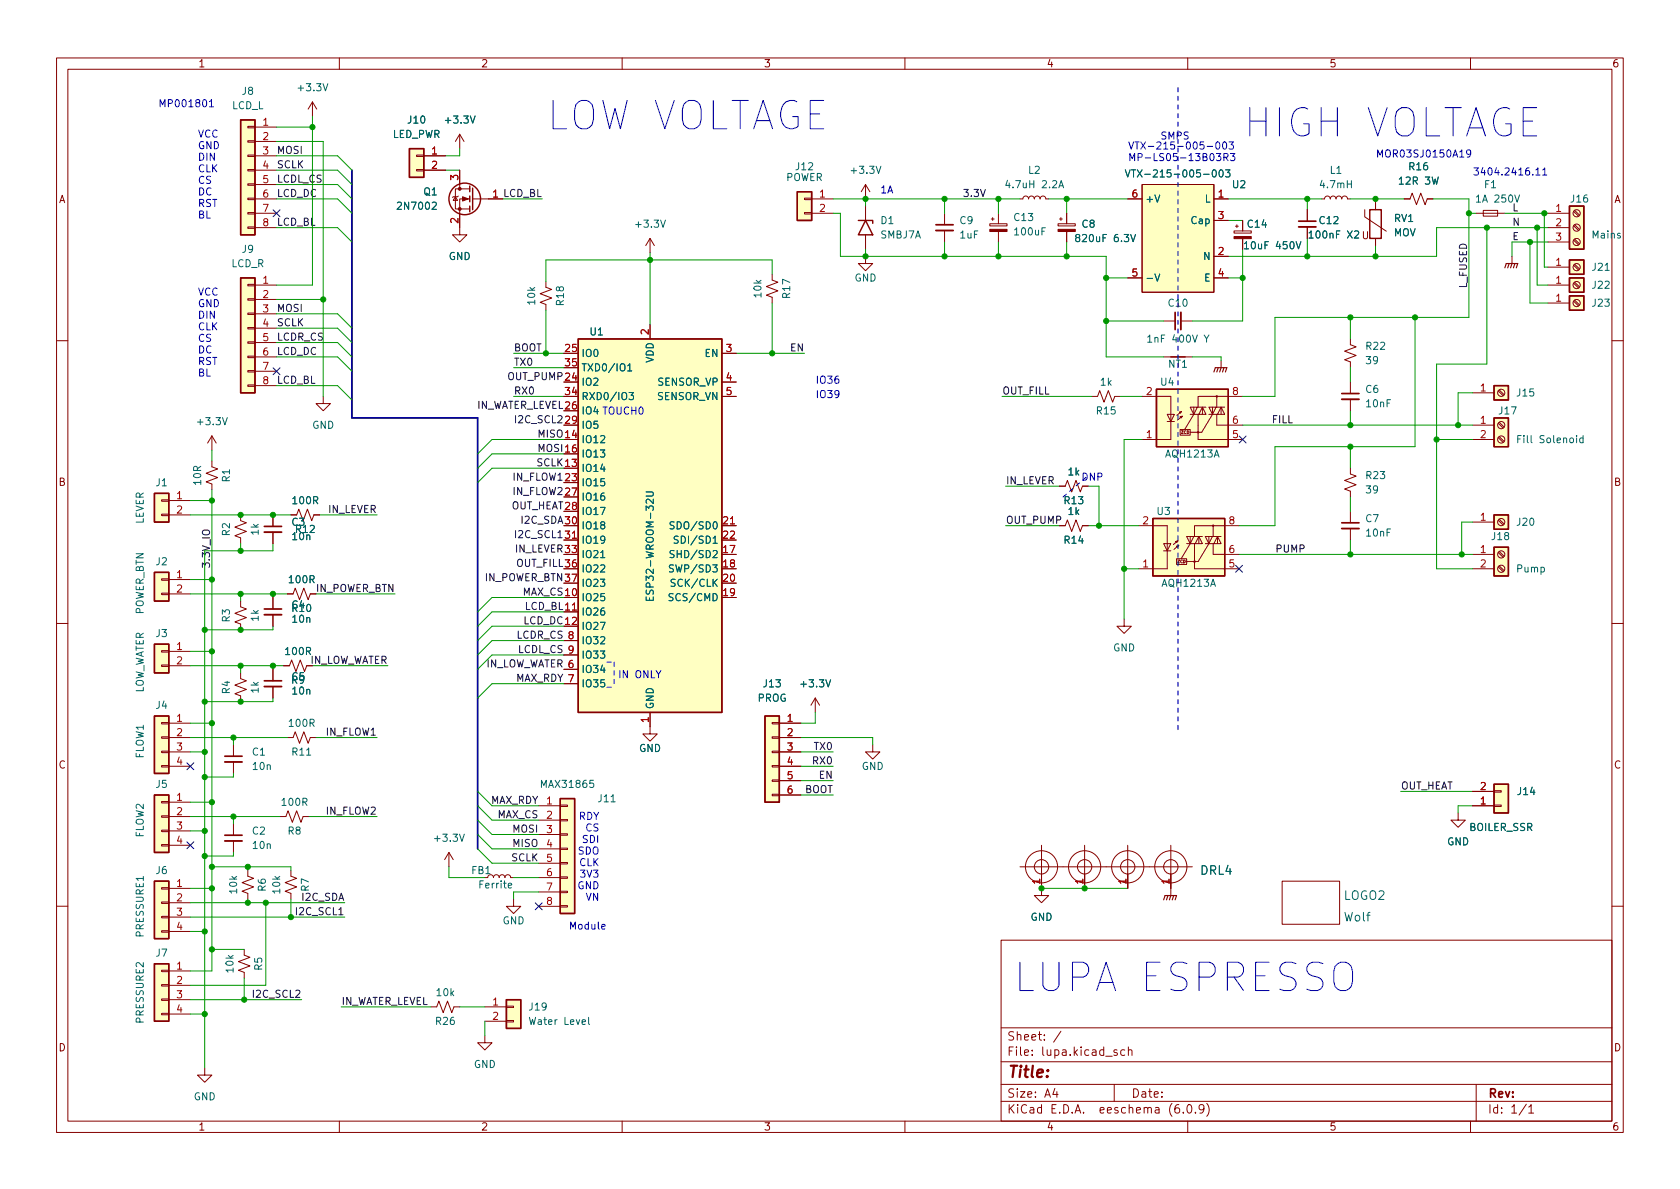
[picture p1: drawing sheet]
<svg xmlns="http://www.w3.org/2000/svg" width="297mm" height="210mm" viewBox="0 0 297 210" stroke-linecap="round" stroke-linejoin="round" font-family="sans-serif">
<g fill="none" stroke="#840000" stroke-width=".18">
<path d="M10 10.2h277v190.1h-277zM12 12.2h273v186.1h-273zM55.2 18l-.7 1.3M55.2 18v2.6M55.2 18l.8 1.3M60 10.2v2M110 10.2v2M160 10.2v2M210 10.2v2M260 10.2v2M43.8 37.6h1.3v.2h-1.3zM43.8 35h1.3v.3h-1.3z"/>
<path d="M43.8 32.5h1.3v.3h-1.3zM43.8 30h1.3v.2h-1.3zM43.8 27.4h1.3v.3h-1.3zM43.8 24.9h1.3v.2h-1.3zM43.8 22.3h1.3v.3h-1.3zM45.1 22.5h3.8M45.1 25h3.8M45.1 27.6h3.8M45.1 30.1h3.8M45.1 32.6h3.8M45.1 35.2h3.8M45.1 37.7h3.8"/>
<path d="M73.7 30h1.2v.2h-1.2zM73.7 27.4h1.2v.3h-1.2zM74.9 27.6h3.8M74.9 30.1h3.8M80.5 34.8l.4 .6h-.8zM81 34.7l-.1 .1h-.8l-.1 .1M81.3 23.7l-.8 1.3M81.3 23.7v2.6M81.3 30.1v3.3M81.3 23.7l.7 1.3M83.1 35.2h-1.8v6.3h1.2l-1.2 1.3-1.3-1.3h1.3M83.1 33.4h-2.6v3.6h2.6"/>
<path d="M83.6 35.2h5.3M142.2 37.6h1.3v.2h-1.3zM142.2 35h1.3v.3h-1.3zM143.5 35.2h3.8M143.5 37.7h3.8M153 32.6v2.6M153 36.4v2.6M153 32.6l-.7 1.3M153 32.6l.8 1.3M167 37.7v2M175 39.6h3.1v.3h-3.1zM175.3 38.7h.5"/>
<path d="M175.5 38.5v.5M176.5 37.7v1.9M180.3 35.2h.5l.2-.4 .4-.1 .3 .1 .2 .4 .1-.4 .3-.1 .4 .1 .2 .4 .2-.4 .4-.1 .3 .1 .1 .4 .1-.4 .4-.1 .4 .1 .1 .4h.5M187.1 39.6h3v.3h-3zM187.3 38.7h.5M187.6 38.5v.5M188.6 37.7v1.9M199.4 35.2h2.5M201.9 32.6h12.7v19.1h-12.7zM214.6 35.2h2.6M214.6 39h2.6M218.4 40h.5"/>
<path d="M218.7 39.7v.6M219.7 39v1.8M231.1 37.1v2M233.7 35.2h.5l.1-.4 .4-.1 .4 .1 .1 .4 .1-.4 .3-.1 .4 .1 .2 .4 .2-.4 .5-.1 .2 .1 .1 .4 .2-.4 .3-.1 .4 .1 .2 .4h.5M241.3 37.1v1.2l3.8 2.6M243.2 35.8v1.3M248.3 35.2h1l.4-1 .7 2 .8-2 .8 2 .3-1h1.1M261 37.7h5.1M262.3 37.2h2.5v1h-2.5zM273.7 37.7h3.8M278.2 39.9l.9 .9M278.2 37.4l.9 .8"/>
<path d="M278.4 39.7l.9 .9M278.4 37.2l.9 .8M43.8 40.1h1.3v.3h-1.3zM43.8 57.9h1.3v.3h-1.3zM43.8 55.4h1.3v.2h-1.3zM43.8 52.8h1.3v.3h-1.3zM43.8 50.3h1.3v.2h-1.3zM45.1 40.3h3.8M45.1 50.4h3.8M45.1 53h3.8M45.1 55.5h3.8M45.1 58h3.8"/>
<path d="M96.5 49.8v1l1 .4-2 .7 2 .8-2 .8 1 .3v1.1M114.9 42.2l-.7 1.2M114.9 42.2v2.5M114.9 57.4v2.5M114.9 42.2l.8 1.2M136.5 48.5v1l1 .4-2 .8 2 .7-2 .8 1 .4v1M153 45.3v1.3h1.3l-1.3 1.3-1.2-1.3h1.2M153 41.5v2.6M167 40.8v2M176.5 40.9v1.9M188.6 40.9v1.9M199.4 49.1h2.5"/>
<path d="M205.7 56.8h2.1M208.8 56.8h2M214.6 45.3h2.6M214.6 49.1h2.6M218.2 40.8h3v.4h-3zM219.7 42.2v1.9M231.1 40.1v2.1M238.8 59.9v1.1l1 .3-2.1 .8 2.1 .8-2.1 .7 1.1 .4v1M241.1 41v1l.2 .2h.4l.1-.2v-1M243.2 42.2v1.2M267.3 45.3v1.3M273.7 40.3h3.8"/>
<path d="M273.7 50.4h3.8M273.7 42.8h3.8M273.7 53.6h3.8M273.7 47.2h3.8M278.2 42.5l.9 .8M278.2 50.1l.9 .8M278.2 53.3l.9 .8M278.2 46.9l.9 .8M278.4 42.3l.9 .8M278.4 49.9l.9 .8M278.4 53.1l.9 .8M278.4 46.7l.9 .9"/>
<path d="M10 60.2h2M37.5 77.1v2.5M37.5 77.1l-.8 1.3M37.5 77.1l.7 1.3M43.8 68.1h1.3v.2h-1.3zM43.8 65.5h1.3v.3h-1.3zM43.8 63h1.3v.2h-1.3zM43.8 60.4h1.3v.3h-1.3zM45.1 60.6h3.8M45.1 63.1h3.8M45.1 65.7h3.8M45.1 68.2h3.8"/>
<path d="M57.1 70.1v1.3h1.3l-1.3 1.2-1.2-1.2h1.2M127.6 70.1h2.6M127.6 62.5h2.6M127.6 67.6h2.6M193 70.1h1.1l.3-1 .8 2 .8-2 .7 2 .4-1h1M201.9 70.1h2.6M204.6 70.1h2.4v7.6h-5.1M205.7 63.1h5.1M206.4 73.3h1.2l-.6 1.2zM206.4 74.5h1.2M208.5 72.9l.4-.2-.2 .4zM208.7 75.9h1.7v1.1h-1.7z"/>
<path d="M208.7 73.7l.4-.1-.3 .3zM208.7 72.9l-.6 .6M208.8 73.8l-.6 .5M210.4 73.3h2.8l-.6-1.3-.6 1.3M211.1 72v1.3l-1.6 2.6M211.7 72l-.6 1.3-.7-1.3h2.8M211.8 73.3v4.4h7.9M212.6 72v1.3M213.7 73.3h2.8l-.6-1.3-.6 1.3M214.4 72v1.3l-1.9 3.1h-2.1M215 72l-.6 1.3-.7-1.3h2.8M215.1 70.1h-3.3v1.9"/>
<path d="M215.1 73.3v1.9h4.6M215.1 70.1v1.9M215.1 70.1h4.6M215.9 63.7v1.3M215.9 72v1.3M238.8 67.6v2M238.8 70.6v2M260.3 69.5h3.9M260.3 75.2h3.9M260.3 77.7h3.9M264.9 69.1l.9 .9M264.9 77.4l.9 .8"/>
<path d="M264.9 74.8l.9 .9M265.1 69l.8 .8M265.1 77.2l.8 .8M265.1 74.7l.8 .8M285 60.2h2M28.6 90.9h1.2v.3h-1.2zM28.6 88.4h1.2v.2h-1.2zM29.8 88.5h3.9M29.8 91.1h3.9M37.5 81.5v1l1 .4-2.1 .8 2.1 .7-2.1 .8 1.1 .4v1M42.5 91.1v1l1.1 .4-2.1 .7 2.1 .8-2.1 .7 1 .4v1M48.3 91.1v2"/>
<path d="M48.3 94.1v2M52.5 91.1l.3-1.1 .8 2.1 .8-2.1 .7 2.1 .4-1h1M99.7 95.5h2.5M127.6 93h2.6M187.3 86h1l.4-1 .8 2 .7-2 .8 2 .4-1h1M187.3 93h1l.4-1.1 .8 2.1 .7-2.1 .8 2.1 .4-1h1M201.3 93h2.5M204 93h2.4v7.6h-5.1M205.7 96.1h1.3l-.6 1.3zM205.7 97.4h1.3M207.9 95.8l.4-.2-.2 .3zM208 98.8h1.8v1h-1.8z"/>
<path d="M208 96.6l.4-.2-.2 .4zM208.1 95.8l-.7 .5M208.2 96.6l-.6 .5M209.8 96.1h2.8l-.6-1.2-.7 1.2M210.4 94.9v1.2l-1.6 2.7M211.1 94.9l-.7 1.2-.6-1.2h2.8M211.2 96.1v4.5h7.9M212 94.9v1.2M213.1 96.1h2.8l-.6-1.2-.7 1.2M213.7 94.9v1.2l-1.9 3.2h-2M214.4 94.9l-.7 1.2-.6-1.2h2.8M214.5 93h-3.3v1.9"/>
<path d="M214.5 96.1v1.9h4.6M214.5 93v1.9M214.5 93h4.6M215.3 94.9v1.2M238.8 82.8v1l1 .4-2.1 .8 2.1 .7-2.1 .8 1.1 .4v1M238.8 90.4v2.1M238.8 93.5v2M260.3 98h3.9M260.3 92.3h3.9M264.9 92l.9 .8M264.9 97.7l.9 .8M265.1 91.8l.8 .9"/>
<path d="M265.1 97.5l.8 .9M10 110.2h2M28.6 104.9h1.2v.3h-1.2zM28.6 102.4h1.2v.2h-1.2zM28.6 117.6h1.2v.3h-1.2zM28.6 115.1h1.2v.2h-1.2zM29.8 102.5h3.9M29.8 105h3.9M29.8 115.2h3.9M29.8 117.7h3.9M42.5 106.3v1l1.1 .4-2.1 .8 2.1 .7-2.1 .8 1 .4v1M42.5 119v1l1.1 .4-2.1 .8 2.1 .7-2.1 .8 1 .4v1"/>
<path d="M48.3 105.7v2M48.3 108.7v2M48.3 118.4v2M50.2 117.7h1l.4-1 .7 2 .8-2 .7 2 .4-1M50.8 105h1l.4-1 .8 2 .7-2 .8 2 .4-1h1M99.7 108.2h2.5M99.7 118.4h2.5M99.7 113.3h2.5M99.7 115.8h2.5M198.8 109.5v1.2h1.2l-1.2 1.3-1.3-1.3h1.3M260.3 100.6h3.9M264.9 100.2l.9 .9"/>
<path d="M265.1 100.1l.8 .8M285 110.2h2M28.6 135.4h1.2v.2h-1.2zM28.6 132.8h1.2v.3h-1.2zM28.6 130.3h1.2v.3h-1.2zM28.6 127.8h1.2v.2h-1.2zM29.8 127.9h3.9M29.8 130.4h3.9M29.8 133h3.9M29.8 135.5h3.9M41.3 131.7v2M41.3 134.7v2.1"/>
<path d="M48.3 121.4v2M50.8 130.4h1l.4-1 .8 2 .7-2 .8 2 .4-1h1M99.7 120.9h2.5M114.9 126v3.8h1.3l-1.3 1.3-1.2-1.3h1.2M136.5 137.9h1.3v.3h-1.3zM136.5 135.4h1.3v.2h-1.3zM136.5 132.8h1.3v.3h-1.3zM136.5 130.3h1.3v.3h-1.3zM136.5 127.8h1.3v.2h-1.3zM137.8 127.9h3.8M137.8 130.4h3.8M137.8 133h3.8"/>
<path d="M137.8 135.5h3.8M137.8 138h3.8M144.1 123.4l-.7 1.3M144.1 123.4v2.6M144.1 123.4l.8 1.3M154.3 131.7v1.3h1.3l-1.3 1.2-1.3-1.2h1.3M260.3 139.9h3.9M264.2 139.8h1.2v.3h-1.2zM28.6 149.3h1.2v.3h-1.2zM28.6 146.8h1.2v.3h-1.2zM28.6 144.3h1.2v.2h-1.2zM28.6 141.7h1.2v.3h-1.2z"/>
<path d="M28.6 159.5h1.2v.3h-1.2zM28.6 157h1.2v.2h-1.2zM29.8 141.9h3.9M29.8 144.4h3.9M29.8 146.9h3.9M29.8 149.5h3.9M29.8 157.1h3.9M29.8 159.6h3.9M41.3 145.7v2M41.3 148.7v2M43.8 153.9v1l1 .4-2 .8 2 .7-2 .8 1 .4v1M49.5 144.4h1l.4-1 .8 2 .8-2 .7 2 .4-1h1"/>
<path d="M51.4 153.9v1l1.1 .4-2.1 .8 2.1 .7-2.1 .8 1 .4v1M79.4 150.7l-.8 1.3M79.4 150.7v2.6M79.4 150.7l.7 1.3M85.7 155.2h.5l.2-.4 .3-.1 .4 .1 .1 .4 .2-.3 .3-.2 .4 .1 .2 .4 .2-.4 .4-.1 .3 .2 .1 .3 .1-.4 .4-.1 .3 .1 .2 .4h.5M90.8 159v1.3h-1.3l1.3 1.2 1.3-1.2h-1.3M95.2 142.5h3.9M95.2 155.2h3.9M95.2 145h3.9M95.2 147.6h3.9M95.2 150.1h3.9M95.2 152.6h3.9"/>
<path d="M95.2 157.7h3.9M99.1 157.6h1.2v.3h-1.2zM99.1 155.1h1.2v.2h-1.2zM99.1 152.5h1.2v.3h-1.2zM99.1 150h1.2v.2h-1.2zM99.1 147.4h1.2v.3h-1.2zM99.1 144.9h1.2v.3h-1.2zM99.1 142.4h1.2v.2h-1.2zM136.5 140.5h1.3v.2h-1.3zM137.8 140.6h3.8M180.3 153.3h30.5M184.1 149.5v8.9h1.3l-1.3 1.2-1.2-1.2h1.2"/>
<path d="M191.8 149.5v7.6M199.4 149.5v7.6M207 149.5v8.9M226.7 155.8h10.2v7.6h-10.2zM257.8 143.8v1.2h-1.3l1.3 1.3 1.3-1.3h-1.3M260.3 142.5h3.9M264.2 142.4h1.2v.2h-1.2zM10 160.2h2M28.6 179.2h1.2v.2h-1.2zM28.6 176.7h1.2v.2h-1.2zM28.6 174.1h1.2v.3h-1.2zM28.6 171.6h1.2v.2h-1.2z"/>
<path d="M28.6 164.6h1.2v.2h-1.2zM28.6 162h1.2v.3h-1.2zM29.8 171.7h3.9M29.8 174.2h3.9M29.8 176.8h3.9M29.8 179.3h3.9M29.8 162.2h3.9M29.8 164.7h3.9M43.2 167.9v1l1 .4-2 .7 2 .8-2 .8 1 .4v1M76.2 178h1l.4-1 .8 2.1 .7-2.1 .8 2.1 .4-1.1h1M85.7 178h3.8M89.5 177.9h1.3v.3h-1.3z"/>
<path d="M95.2 160.3h3.9M99.1 160.1h1.2v.3h-1.2zM177 166.3h108v32h-108zM285 160.2h2M36.2 188.8v1.3h1.3l-1.3 1.3-1.3-1.3h1.3M60 198.3v2M85.7 183.1v1.3h-1.2l1.2 1.3 1.3-1.3h-1.3M85.7 180.6h3.8M89.5 180.5h1.3v.2h-1.3zM110 198.3v2M160 198.3v2M177 194.8h108"/>
<path d="M177 191.8h108M177 187.8h108M177 181.8h108M186.5 192.5l-.4 1h1M186.9 193v1M187.6 182.4l-1.3 1.9M197 191.8v3M197.5 185.7l-.4-.1-.2 .2 .1 .3 .5 .1v.4h-.6M198.9 185.7l-.5-.1-.3 .3v.4l.2 .3h.6M199.5 185.8l.2-.2 .4 .1v.9M199.5 185.1v1.5M208.4 195.3a.59 .59 0 0 0-.7 .7v.5l.2 .3h.4l.2-.1 .1-.5-.2-.2-.4-.1-.3 .3"/>
<path d="M209.2 196.7v.1M210 198.3v2M210.1 195.4l.1-.1a.81 .81 0 0 1 .6 .7 .81 .81 0 0 1-.3 .8h-.1a.81 .81 0 0 1-.6-.6 .81 .81 0 0 1 .3-.8zM211.4 196.7v.1M212.9 196l-.3 .3-.5-.1-.1-.2 .1-.6 .5-.1 .2 .2a.99 .99 0 0 1-.4 1.3h-.3M213.4 195.1a1.72 1.72 0 0 1 0 2.3M260 198.3v2M261 191.8v6.5M269.9 195.3l-1.3 1.9M270.3 195.8l.4-.5v1.5M270.3 196.8h.9"/>
<circle cx="278.8" cy="37.7" r=".63"/>
<circle cx="278.8" cy="42.8" r=".63"/>
<circle cx="278.8" cy="53.6" r=".63"/>
<circle cx="278.8" cy="40.3" r=".63"/>
<circle cx="278.8" cy="47.2" r=".63"/>
<circle cx="278.8" cy="50.4" r=".63"/>
<circle cx="211.8" cy="76.4" r=".13"/>
<circle cx="215.1" cy="70.1" r=".13"/>
<circle cx="265.4" cy="69.5" r=".63"/>
<circle cx="265.4" cy="77.7" r=".63"/>
<circle cx="265.4" cy="75.2" r=".63"/>
<circle cx="211.2" cy="99.3" r=".13"/>
<circle cx="214.5" cy="93" r=".13"/>
<circle cx="265.4" cy="92.3" r=".63"/>
<circle cx="265.4" cy="98" r=".63"/>
<circle cx="265.4" cy="100.6" r=".63"/>
<circle cx="184.1" cy="153.3" r="2.84"/>
<circle cx="184.1" cy="153.3" r="1.27"/>
<circle cx="191.8" cy="153.3" r="2.84"/>
<circle cx="191.8" cy="153.3" r="1.27"/>
<circle cx="199.4" cy="153.3" r="2.84"/>
<circle cx="199.4" cy="153.3" r="1.27"/>
<circle cx="207" cy="153.3" r="2.84"/>
<circle cx="207" cy="153.3" r="1.27"/>
</g>
<g fill="#ffffc2" stroke="#ffffc2" stroke-width=".18">
<path d="M42.5 21.2h2.6v20.3h-2.6z"/>
<path d="M42.5 49.1h2.6v20.4h-2.6z"/>
<path d="M27.3 126.6h2.5v10.2h-2.5z"/>
<path d="M89.5 176.8h2.6v5.1h-2.6z"/>
<path d="M203.8 91.7h12.7v10.1h-12.7z"/>
<path d="M264.2 68.2h2.5v2.5h-2.5z"/>
<path d="M264.2 73.9h2.5v5.1h-2.5z"/>
<path d="M141 33.9h2.5v5.1h-2.5z"/>
<path d="M264.2 91.1h2.5v2.5h-2.5z"/>
<path d="M264.2 96.8h2.5v5h-2.5z"/>
<path d="M277.5 36.4h2.5v7.7h-2.5z"/>
<path d="M204.5 68.8h12.7v10.2h-12.7z"/>
<path d="M277.5 49.1h2.5v2.6h-2.5z"/>
<path d="M277.5 52.3h2.5v2.6h-2.5z"/>
<path d="M277.5 46h2.5v2.5h-2.5z"/>
<path d="M27.3 170.4h2.5v10.2h-2.5z"/>
<path d="M27.3 101.2h2.5v5.1h-2.5z"/>
<path d="M264.2 138.7h2.5v5.1h-2.5z"/>
<path d="M27.3 140.6h2.5v10.1h-2.5z"/>
<path d="M27.3 87.2h2.5v5.1h-2.5z"/>
<path d="M135.3 126.6h2.5v15.3h-2.5z"/>
<path d="M72.4 26.3h2.5v5.1h-2.5z"/>
<path d="M27.3 113.9h2.5v5.1h-2.5z"/>
<path d="M27.3 155.8h2.5v10.2h-2.5z"/>
<path d="M102.2 59.9h25.4v66.1h-25.4z"/>
<path d="M201.9 32.6h12.7v19.1h-12.7z"/>
<path d="M99.1 141.2h2.5v20.3h-2.5z"/>
</g>
<g fill="none" stroke="#840000" stroke-width=".25">
<path d="M42.5 21.2h2.6v20.3h-2.6zM72.4 26.3h2.5v5.1h-2.5zM83.1 32.9v1M83.1 34.7v1M83.1 36.4v1.1M83.6 33.3v3.8M141 33.9h2.5v5.1h-2.5zM151.8 39h2.5v.5M153 39l1.3 2.5h-2.5zM242.2 37.1h2v5.1h-2zM277.5 36.4h2.5v7.7h-2.5zM42.5 49.1h2.6v20.4h-2.6z"/>
<path d="M102.2 59.9h25.4v66.1h-25.4zM277.5 49.1h2.5v2.6h-2.5zM277.5 52.3h2.5v2.6h-2.5zM277.5 46h2.5v2.5h-2.5zM204.5 68.8h12.7v10.2h-12.7zM207 63.1h2.5M264.2 68.2h2.5v2.5h-2.5zM264.2 73.9h2.5v5.1h-2.5zM27.3 87.2h2.5v5.1h-2.5zM203.8 91.7h12.7v10.1h-12.7zM264.2 91.1h2.5v2.5h-2.5zM264.2 96.8h2.5v5h-2.5z"/>
<path d="M27.3 101.2h2.5v5.1h-2.5zM27.3 113.9h2.5v5.1h-2.5zM27.3 126.6h2.5v10.2h-2.5zM135.3 126.6h2.5v15.3h-2.5zM264.2 138.7h2.5v5.1h-2.5zM27.3 140.6h2.5v10.1h-2.5zM27.3 155.8h2.5v10.2h-2.5zM99.1 141.2h2.5v20.3h-2.5zM27.3 170.4h2.5v10.2h-2.5zM89.5 176.8h2.6v5.1h-2.6z"/>
<circle cx="82.2" cy="35.2" r="2.79"/>
</g>
<g fill="none" stroke="#006464" stroke-width=".18">
<path d="M187.2 33.2l.4-1.3 .5 1.3M187.3 32.8h.6M199 30l.4 1.3 .4-1.3M200.1 30h.7M200.4 30v1.3M215.7 30.2l.1-.2a.68 .68 0 0 1 .5 .7 .68 .68 0 0 1-.5 .6l-.1-.1-.2-.4zM216.7 30h.8l-.5 .5 .4 .1v.6l-.2 .1-.5-.1M190.4 42l-.2-.2v-.2l.2-.1h.4l.1 .2v.2l-.6 .2-.1 .1v.4l.2 .1h.3l.2-.2v-.4l-.2-.1M199.9 41.5l.4 1.2 .5-1.2M202.9 59.6l.4-.4v1.3M204.2 48.4l.4 1.3 .5-1.3M212.9 59.2l.4 .7 .5-.7"/>
<path d="M220 43.1l.4-.4v1.3M220 44h.8M229.2 42.7l.4 1.3 .4-1.3M231.5 41.2l.3-.4v1.3M231.5 42.1h.7M239.5 40.9l.5-.1 .2 .4-.8 .9h.8M111 64.7l.3-.4v1.3M111 65.6h.7M111.2 69.4h.8l-.4 .5 .4 .1v.6l-.2 .1-.6-.1M202.9 60.5h.8M268.4 77.6h.4M269 77h-.6v1.3"/>
<path d="M279.9 77.5l-.4-.1-.2 .3 .1 .5h.5M279.9 77v1.3M106.2 98.6h.7M114.2 87h1.1l.2 .2-.1 .4-.1 .1h-1.1M119.1 99.9h-.5l-.2 .1v.4l.5 .2 .2 .3-.3 .3-.5-.1M119.2 97.4l-.5-.1-.2 .2v.3l.6 .3 .1 .3-.3 .2h-.4M119.2 92.3h-.5l-.2 .1v.3l.6 .3 .1 .3-.3 .2h-.4M119.9 94.9l-.5-.1-.2 .1v.4l.6 .2 .1 .3-.2 .3-.5-.1M114.2 105.6v.6h1.3v-.6M114.8 105.7v.5M119 105h-.5l-.2 .1v.3l.6 .3 .1 .3-.2 .2h-.5M119.4 102.5l-.5-.1-.2 .1v.4l.5 .2 .2 .4-.3 .2-.5-.1"/>
<path d="M104.1 179.9v1.1l.1 .2"/>
</g>
<path d="M266.1 47.4l.2-.8h2.1l-.3 .8M266.8 46.6l-.2 .8M267.3 46.6l-.2 .8M267.8 46.6l-.2 .8M214.6 65.8l.3-.8h2l-.2 .8M215.4 65l-.3 .8M215.9 65l-.3 .8M216.4 65l-.2 .8M205.7 159.1l.3-.7h2l-.2 .7M206.5 158.4l-.3 .7M207 158.4l-.2 .7M207.5 158.4l-.2 .7" fill="none" stroke="#840000" stroke-width=".2"/>
<path d="M165.5 40.8h3M208.8 55.2v3.1M229.6 40.1h3.1M237.2 70.6h3.1M46.7 94.1h3.1M237.2 93.5h3.1M46.7 108.7h3.1M39.8 134.7h3M46.7 121.4h3.1M39.8 148.7h3" fill="none" stroke="#840000" stroke-width=".33"/>
<path d="M165.5 39.7h3M229.6 39.1h3.1M207.8 55.2v3.1M237.2 69.6h3.1M46.7 93.1h3.1M237.2 92.5h3.1M46.7 107.7h3.1M39.8 133.7h3M46.7 120.4h3.1M39.8 147.7h3" fill="none" stroke="#840000" stroke-width=".3"/>
<g fill="#840000" stroke="#840000" stroke-width=".18">
<path d="M81.8 34.8l1 .4-1 .4z"/>
<path d="M218.2 41.8h3v.4h-3z"/>
<path d="M175 40.6h3.1v.3h-3.1z"/>
<path d="M187.1 40.6h3v.3h-3z"/>
<circle cx="81.3" cy="37" r=".25"/>
<circle cx="81.3" cy="33.4" r=".25"/>
</g>
<g fill="none" stroke="#0000c2" stroke-width=".18">
<path d="M37 18l.4-.4v1.3M37 18.9h.8M213.4 25.9h1M215.1 25.2l.2-.1a.68 .68 0 0 1 .4 .6 .68 .68 0 0 1-.4 .7l-.2-.2-.2-.3zM215.1 27.1h.8l-.5 .5 .4 .1v.6l-.2 .1-.5-.1M216.3 25.2l.2-.1a.68 .68 0 0 1 .4 .6 .68 .68 0 0 1-.4 .7l-.2-.2-.1-.3zM216.4 27.8l.6-.1 .1-.1v-.3l-.7-.2v1.3M216.7 27.8l.4 .6M217.3 25.1h.8l-.4 .5 .3 .1v.5l-.1 .2-.6-.2M217.5 27.1h.8l-.4 .5 .4 .1v.6l-.2 .1-.6-.1M260 27.1l-.2 .2-.4-.1-.1-.1 .1-.5 .4-.1 .2 .1a.84 .84 0 0 1-.3 1.2h-.3M271.6 30l.3-.3v1.3"/>
<path d="M271.6 31h.7M272.8 30l.3-.3v1.3M272.8 31h.7"/>
</g>
<path d="M208.3 15.5v114.3M188 87.9l4.4-3.8M107.3 117.1h1.3M108.6 117.1v4.4M107.3 121.5h1.3" fill="none" stroke="#0000c2" stroke-width=".18" stroke-dasharray=".8 .8"/>
<path d="M62.2 30.1v43.8h22.3v76.2" fill="none" stroke="#000084" stroke-width=".3"/>
<g fill="none" stroke="#009600" stroke-width=".18">
<path d="M48.9 35.2h10.8l2.5 2.5M48.9 25h8.2v45.1M48.9 30.1h10.8l2.5 2.5M48.9 27.6h10.8l2.5 2.5M48.9 32.6h10.8l2.5 2.6M48.9 22.5h6.3M55.2 20.6v29.8h-6.3M78.7 30.1h2.6M81.3 26.3v1.3h-2.6M88.9 35.2h7M147.3 37.7h1.3v7.6h47v17.8h10.1M147.3 35.2h33"/>
<path d="M153 35.2v1.2M167 35.2v2.5M176.5 35.2v2.5M185.4 35.2h14M188.6 35.2v2.5M217.2 35.2h16.5M217.2 39h2.5M231.1 35.2v1.9M238.8 35.2h9.5M243.2 35.2v.6M253.4 35.2h6.3v20.9h-34.3v14h-5.7M259.7 37.7h1.3"/>
<path d="M266.1 37.7h7.6M273 37.7v9.5h.7M48.9 40.3h10.8l2.5 2.5M48.9 55.5h10.8l2.5 2.5M48.9 58h10.8l2.5 2.6M48.9 53h8.2M96.5 54.9v7.6M114.9 44.7v12.7M136.5 48.5v-2.5h-40v3.8M136.5 53.6v8.9M153 44.1v1.2M167 42.8v2.5"/>
<path d="M176.5 42.8v2.5M188.6 42.8v2.5M195.6 56.8h10.1M195.6 49.1h3.8M217.2 49.1h2.5M219.7 44.1v12.7h-8.9M231.1 42.2v3.1M238.8 56.1v3.8M243.2 43.4v1.9M250.2 56.1v22.9h-24.8v14h-6.3M262.9 40.3v24.1h-8.9v36.2h6.3M270.5 42.8v10.8h3.2"/>
<path d="M271.8 40.3v10.1h1.9M273.7 40.3h-19.7v5h-36.8M273.7 42.8h-6.4v2.5M37.5 79.6v1.9M48.9 63.1h10.8l2.5 2.6M48.9 68.2h10.8l2.5 2.5M48.9 60.6h10.8l2.5 2.5M90.8 70.1h8.9M90.8 62.5h8.9M90.8 65h8.9M99.7 77.7h-12.7l-2.5 2.6M130.2 62.5h12"/>
<path d="M177.2 70.1h15.8M198.1 70.1h3.8M201.9 77.7h-3.1v31.8M210.8 63.1h5.1v.6M219.7 75.2h40.6M238.8 65v2.6M238.8 72.6v2.6M238.8 79v3.8M254 77.7h6.3M260.3 69.5h-2.5v5.7M33.7 91.1h17.7M33.7 88.5h3.8"/>
<path d="M37.5 86.6v85.1h-3.8M42.5 96.1v1.3M48.3 96.1v1.3h-12.1v91.4M56.5 91.1h10.2M99.7 82.8h-12.7l-2.5 2.5M99.7 80.3h-12.7l-2.5 2.5M177.8 86h9.5M177.8 93h9.5M192.4 86h1.9v7M192.4 93h8.9M219.1 98h41.2M238.8 87.9v2.5"/>
<path d="M238.8 95.5v2.5M260.3 92.3h-1.9v5.7M33.7 117.7h16.5M33.7 115.2h3.8M33.7 105h17.1M33.7 102.5h3.8M42.5 105v1.3M42.5 117.7v1.3M48.3 110.7v.7h-12.1M48.3 105v.7M48.3 117.7v.7M55.2 117.7h13.4"/>
<path d="M55.9 105h13.9M99.7 105.7h-12.7l-2.5 2.5M99.7 108.2h-12.7l-2.5 2.5M99.7 113.3h-12.7l-2.5 2.5M99.7 115.8h-12.7l-2.5 2.6M99.7 110.7h-12.7l-2.5 2.6M198.8 100.6h2.5M33.7 130.4h17.1M33.7 127.9h3.8M33.7 133h2.5M41.3 130.4v1.3M41.3 136.8v.6h-5.1"/>
<path d="M48.3 123.4v.7h-12.1M55.9 130.4h10.8M84.5 139.9l2.5 2.6h8.2M99.7 120.9h-12.7l-2.5 2.5M141.6 130.4h12.7v1.3M141.6 133h5.7M141.6 135.5h5.7M141.6 138h5.7M144.1 126v1.9h-2.5M247.6 139.9h12.7M33.7 157.1h3.8M33.7 141.9h3.8"/>
<path d="M33.7 144.4h15.8M33.7 159.6h27.3M33.7 146.9h2.5M37.5 153.3h13.9v.6M41.3 144.4v1.3M41.3 150.7v.7h-5.1M43.8 153.3v.6M43.8 159v.6M47 159.6v14.6h-13.3M51.4 159v3.2M54.6 144.4h12.1M79.4 153.3v1.9h6.3"/>
<path d="M84.5 147.6l2.5 2.5h8.2M84.5 145l2.5 2.6h8.2M84.5 150.1l2.5 2.5h8.2M84.5 142.5l2.5 2.5h8.2M90.8 155.2h4.4M95.2 157.7h-4.4v1.3M141.6 140.6h5.7M184.1 157.1h15.3M260.3 142.5h-2.5v1.3M33.7 164.7h2.5M33.7 179.3h2.5M33.7 176.8h19.6"/>
<path d="M33.7 162.2h27.3M37.5 167.9h5.7M43.2 173v3.8M60.3 178h15.9M81.3 178h4.4M85.7 180.6v2.5"/>
</g>
<g fill="none" stroke="#000084" stroke-width=".18">
<path d="M48.3 37.1l1.2 1.2M49.5 37.1l-1.2 1.2M48.3 65l1.2 1.3M49.5 65l-1.2 1.3M219.1 77.1l1.2 1.2M220.3 77.1l-1.2 1.2M218.5 100l1.2 1.2M219.7 100l-1.2 1.2M33 134.9l1.3 1.2M34.3 134.9l-1.3 1.2M33 148.9l1.3 1.2M34.3 148.9l-1.3 1.2"/>
<path d="M94.6 159.7l1.3 1.2M95.9 159.7l-1.3 1.2"/>
</g>
<g fill="#009600" stroke="#009600" stroke-width=".18">
<circle cx="273" cy="37.7" r=".46"/>
<circle cx="262.9" cy="40.3" r=".46"/>
<circle cx="271.8" cy="40.3" r=".46"/>
<circle cx="259.7" cy="37.7" r=".46"/>
<circle cx="270.5" cy="42.8" r=".46"/>
<circle cx="184.1" cy="157.1" r=".46"/>
<circle cx="191.8" cy="157.1" r=".46"/>
<circle cx="167" cy="45.3" r=".46"/>
<circle cx="153" cy="45.3" r=".46"/>
<circle cx="195.6" cy="56.8" r=".46"/>
<circle cx="195.6" cy="49.1" r=".46"/>
<circle cx="194.3" cy="93" r=".46"/>
<circle cx="198.8" cy="100.6" r=".46"/>
<circle cx="238.8" cy="79" r=".46"/>
<circle cx="238.8" cy="75.2" r=".46"/>
<circle cx="254" cy="77.7" r=".46"/>
<circle cx="257.8" cy="75.2" r=".46"/>
<circle cx="238.8" cy="98" r=".46"/>
<circle cx="243.2" cy="35.2" r=".46"/>
<circle cx="231.1" cy="35.2" r=".46"/>
<circle cx="243.2" cy="45.3" r=".46"/>
<circle cx="231.1" cy="45.3" r=".46"/>
<circle cx="250.2" cy="56.1" r=".46"/>
<circle cx="238.8" cy="56.1" r=".46"/>
<circle cx="219.7" cy="49.1" r=".46"/>
<circle cx="188.6" cy="45.3" r=".46"/>
<circle cx="176.5" cy="45.3" r=".46"/>
<circle cx="176.5" cy="35.2" r=".46"/>
<circle cx="167" cy="35.2" r=".46"/>
<circle cx="153" cy="35.2" r=".46"/>
<circle cx="188.6" cy="35.2" r=".46"/>
<circle cx="258.4" cy="98" r=".46"/>
<circle cx="47" cy="159.6" r=".46"/>
<circle cx="51.4" cy="162.2" r=".46"/>
<circle cx="43.8" cy="159.6" r=".46"/>
<circle cx="48.3" cy="117.7" r=".46"/>
<circle cx="42.5" cy="124.1" r=".46"/>
<circle cx="41.3" cy="130.4" r=".46"/>
<circle cx="36.2" cy="124.1" r=".46"/>
<circle cx="37.5" cy="115.2" r=".46"/>
<circle cx="36.2" cy="137.4" r=".46"/>
<circle cx="36.2" cy="133" r=".46"/>
<circle cx="42.5" cy="111.4" r=".46"/>
<circle cx="42.5" cy="117.7" r=".46"/>
<circle cx="41.3" cy="144.4" r=".46"/>
<circle cx="37.5" cy="141.9" r=".46"/>
<circle cx="37.5" cy="127.9" r=".46"/>
<circle cx="37.5" cy="157.1" r=".46"/>
<circle cx="37.5" cy="167.9" r=".46"/>
<circle cx="36.2" cy="164.7" r=".46"/>
<circle cx="43.2" cy="176.8" r=".46"/>
<circle cx="36.2" cy="179.3" r=".46"/>
<circle cx="36.2" cy="146.9" r=".46"/>
<circle cx="36.2" cy="151.4" r=".46"/>
<circle cx="37.5" cy="153.3" r=".46"/>
<circle cx="43.8" cy="153.3" r=".46"/>
<circle cx="57.1" cy="53" r=".46"/>
<circle cx="48.3" cy="105" r=".46"/>
<circle cx="48.3" cy="91.1" r=".46"/>
<circle cx="42.5" cy="91.1" r=".46"/>
<circle cx="114.9" cy="46" r=".46"/>
<circle cx="136.5" cy="62.5" r=".46"/>
<circle cx="96.5" cy="62.5" r=".46"/>
<circle cx="55.2" cy="22.5" r=".46"/>
<circle cx="36.2" cy="111.4" r=".46"/>
<circle cx="42.5" cy="105" r=".46"/>
<circle cx="37.5" cy="102.5" r=".46"/>
<circle cx="42.5" cy="97.4" r=".46"/>
<circle cx="37.5" cy="88.5" r=".46"/>
</g>
<g font-size="7" fill="#0000c2">
<text x="96.5" y="23">LOW VOLTAGE</text>
<text x="219.7" y="24.3">HIGH VOLTAGE</text>
<text x="179.1" y="175.4">LUPA ESPRESSO</text>
</g>
<text font-size="2.8" fill="#840000" x="178" y="190.6">Title:</text>
<g font-size="2.1" fill="#006464">
<text x="212.3" y="154.7">DRL4</text>
<text x="237.6" y="159.1">LOGO2</text>
<text x="237.7" y="162.9">Wolf</text>
</g>
<g font-size="2.1" fill="#840000">
<text x="178" y="184">Sheet: /</text>
<text x="178" y="186.7">File: lupa.kicad_sch</text>
<text x="178" y="196.9">KiCad E.D.A. eeschema (6.0.9)</text>
<text x="178" y="194.1">Size: A4</text>
<text x="200" y="194.1">Date:</text>
<text x="263" y="194.1">Rev:</text>
<text x="263" y="196.9">Id: 1/1</text>
</g>
<g font-size="1.8" fill="#840000">
<text x="35" y="11.9">1</text>
<text x="85" y="11.9">2</text>
<text x="135" y="11.9">3</text>
<text x="185" y="11.9">4</text>
<text x="235" y="11.9">5</text>
<text x="285" y="11.9">6</text>
<text x="10.3" y="35.9">A</text>
<text x="285.3" y="35.9">A</text>
<text x="10.3" y="85.9">B</text>
<text x="285.3" y="85.9">B</text>
<text x="54.2" y="117.4">IN_LOW_WATER</text>
<text x="10.3" y="135.9">C</text>
<text x="285.3" y="135.9">C</text>
<text x="10.3" y="185.9">D</text>
<text x="285.3" y="185.9">D</text>
<text x="35" y="199.9">1</text>
<text x="85" y="199.9">2</text>
<text x="135" y="199.9">3</text>
<text x="185" y="199.9">4</text>
<text x="235" y="199.9">5</text>
<text x="285" y="199.9">6</text>
</g>
<g font-size="1.8" fill="#006464">
<text x="42.8" y="16.8">J8</text>
<text x="52.9" y="16.1">+3.3V</text>
<text x="41" y="19.3">LCD_L</text>
<text x="72.2" y="21.8">J10</text>
<text x="78.9" y="21.8">+3.3V</text>
<text x="69.3" y="24.4">LED_PWR</text>
<text x="74.9" y="34.5">Q1</text>
<text x="138.9" y="32">POWER</text>
<text x="140.8" y="30.1">J12</text>
<text x="150.7" y="30.7">+3.3V</text>
<text x="178.4" y="33.3">4.7uH 2.2A</text>
<text x="181.8" y="30.7">L2</text>
<text x="201.3" y="31.4">VTX-215-005-003</text>
<text x="202.4" y="35.8">+V</text>
<text x="213" y="35.8">L</text>
<text x="217.9" y="33.3">U2</text>
<text x="233.6" y="33.3">4.7mH</text>
<text x="235.2" y="30.7">L1</text>
<text x="247.6" y="32.6">12R 3W</text>
<text x="249.2" y="30.1">R16</text>
<text x="261.4" y="35.8">1A 250V</text>
<text x="262.5" y="33.3">F1</text>
<text x="277.8" y="35.8">J16</text>
<text x="70.6" y="37.1">2N7002</text>
<text x="112.6" y="40.3">+3.3V</text>
<text x="155.8" y="39.6">D1</text>
<text x="169.7" y="39.6">C9</text>
<text x="179.4" y="39.1">C13</text>
<text x="179.5" y="41.6">100uF</text>
<text x="191.3" y="40.3">C8</text>
<text x="210.8" y="39.6">Cap</text>
<text x="220.6" y="40.3">C14</text>
<text x="233.3" y="39.6">C12</text>
<text x="246.4" y="41.8">MOV</text>
<text x="246.5" y="39.2">RV1</text>
<text x="40.9" y="47.2">LCD_R</text>
<text x="42.8" y="44.7">J9</text>
<text x="79.3" y="46">GND</text>
<text x="155.7" y="42.2">SMBJ7A</text>
<text x="169.8" y="42.2">1uF</text>
<text x="190.8" y="42.8">820uF 6.3V</text>
<text x="212.8" y="46">N</text>
<text x="220.6" y="44.1">10uF 450V</text>
<text x="232" y="42.2">100nF X2</text>
<text x="281.6" y="42.2">Mains</text>
<text x="281.6" y="47.9">J21</text>
<text x="94.6" y="53.8" transform="rotate(-90 94.6 53.8)">10k</text>
<text x="99.7" y="53.9" transform="rotate(-90 99.7 53.9)">R18</text>
<text x="134.6" y="52.5" transform="rotate(-90 134.6 52.5)">10k</text>
<text x="139.7" y="52.7" transform="rotate(-90 139.7 52.7)">R17</text>
<text x="151.1" y="49.8">GND</text>
<text x="202.4" y="49.8">-V</text>
<text x="212.9" y="49.8">E</text>
<text x="281.6" y="51">J22</text>
<text x="104.4" y="59.3">U1</text>
<text x="206.7" y="54.2">C10</text>
<text x="281.6" y="54.2">J23</text>
<text x="102.7" y="63.1">IO0</text>
<text x="102.7" y="65.7">TXD0/IO1</text>
<text x="115.6" y="64.2" transform="rotate(-90 115.6 64.2)">VDD</text>
<text x="124.7" y="63.1">EN</text>
<text x="203.6" y="60.6">1nF 400V Y</text>
<text x="206.6" y="65">NT1</text>
<text x="241.6" y="61.8">R22</text>
<text x="241.6" y="64.4">39</text>
<text x="102.7" y="68.2">IO2</text>
<text x="102.7" y="70.7">RXD0/IO3</text>
<text x="116.2" y="70.7">SENSOR_VN</text>
<text x="116.3" y="68.2">SENSOR_VP</text>
<text x="194.6" y="68.2">1k</text>
<text x="205.2" y="68.2">U4</text>
<text x="241.5" y="69.5">C6</text>
<text x="268.3" y="70.1">J15</text>
<text x="35.1" y="75.2">+3.3V</text>
<text x="55.2" y="75.8">GND</text>
<text x="102.7" y="75.8">IO5</text>
<text x="102.7" y="73.3">IO4</text>
<text x="194" y="73.3">R15</text>
<text x="241.6" y="72">10nF</text>
<text x="265.1" y="73.3">J17</text>
<text x="102.7" y="83.4">IO14</text>
<text x="102.7" y="78.4">IO12</text>
<text x="102.7" y="80.9">IO13</text>
<text x="206.2" y="80.9">AQH1213A</text>
<text x="268.9" y="78.4">Fill Solenoid</text>
<text x="27.6" y="86">J1</text>
<text x="35.6" y="85.7" transform="rotate(-90 35.6 85.7)">10R</text>
<text x="40.6" y="85.2" transform="rotate(-90 40.6 85.2)">R1</text>
<text x="51.9" y="89.1">100R</text>
<text x="102.7" y="86">IO15</text>
<text x="102.7" y="88.5">IO16</text>
<text x="188.2" y="89.1">R13</text>
<text x="188.9" y="84.1">1k</text>
<text x="241.6" y="84.7">R23</text>
<text x="241.6" y="87.2">39</text>
<text x="25.4" y="92.7" transform="rotate(-90 25.4 92.7)">LEVER</text>
<text x="40.6" y="94.7" transform="rotate(-90 40.6 94.7)">R2</text>
<text x="45.7" y="94.6" transform="rotate(-90 45.7 94.6)">1k</text>
<text x="51.6" y="93">C3</text>
<text x="51.8" y="95.5">10n</text>
<text x="52.4" y="94.2">R12</text>
<text x="102.7" y="91.1">IO17</text>
<text x="102.7" y="93.6">IO18</text>
<text x="119.4" y="93.6">SDO/SD0</text>
<text x="188.9" y="91.1">1k</text>
<text x="204.6" y="91.1">U3</text>
<text x="241.5" y="92.3">C7</text>
<text x="241.6" y="94.9">10nF</text>
<text x="263.8" y="95.5">J18</text>
<text x="268.3" y="93">J20</text>
<text x="27.6" y="99.9">J2</text>
<text x="102.7" y="96.1">IO19</text>
<text x="102.7" y="98.7">IO21</text>
<text x="102.7" y="101.2">IO22</text>
<text x="119.2" y="101.2">SWP/SD3</text>
<text x="119.5" y="98.7">SHD/SD2</text>
<text x="120.2" y="96.1">SDI/SD1</text>
<text x="188.2" y="96.1">R14</text>
<text x="268.2" y="101.2">Pump</text>
<text x="51.2" y="103.1">100R</text>
<text x="51.6" y="107.6">C4</text>
<text x="102.7" y="106.3">IO25</text>
<text x="102.7" y="103.8">IO23</text>
<text x="115.6" y="105.1" transform="rotate(-90 115.6 105.1)">ESP32-WROOM-32U</text>
<text x="119" y="106.3">SCS/CMD</text>
<text x="119.3" y="103.8">SCK/CLK</text>
<text x="205.6" y="103.8">AQH1213A</text>
<text x="25.4" y="108.8" transform="rotate(-90 25.4 108.8)">POWER_BTN</text>
<text x="27.6" y="112.6">J3</text>
<text x="40.6" y="110" transform="rotate(-90 40.6 110)">R3</text>
<text x="45.7" y="109.8" transform="rotate(-90 45.7 109.8)">1k</text>
<text x="51.7" y="108.2">R10</text>
<text x="51.8" y="110.1">10n</text>
<text x="102.7" y="108.8">IO26</text>
<text x="102.7" y="111.4">IO27</text>
<text x="102.7" y="113.9">IO32</text>
<text x="50.6" y="115.8">100R</text>
<text x="102.7" y="119">IO34</text>
<text x="102.7" y="116.5">IO33</text>
<text x="196.8" y="115.2">GND</text>
<text x="25.4" y="122.9" transform="rotate(-90 25.4 122.9)">LOW_WATER</text>
<text x="27.6" y="125.3">J4</text>
<text x="40.6" y="122.7" transform="rotate(-90 40.6 122.7)">R4</text>
<text x="45.7" y="122.5" transform="rotate(-90 45.7 122.5)">1k</text>
<text x="51.6" y="120.9">R9</text>
<text x="51.6" y="120.3">C5</text>
<text x="51.8" y="122.8">10n</text>
<text x="102.7" y="121.5">IO35</text>
<text x="115.6" y="125.5" transform="rotate(-90 115.6 125.5)">GND</text>
<text x="133.9" y="124.1">PROG</text>
<text x="135" y="121.5">J13</text>
<text x="141.8" y="121.5">+3.3V</text>
<text x="51.2" y="128.5">100R</text>
<text x="25.4" y="134.2" transform="rotate(-90 25.4 134.2)">FLOW1</text>
<text x="44.6" y="133.6">C1</text>
<text x="44.8" y="136.1">10n</text>
<text x="51.7" y="133.6">R11</text>
<text x="113" y="133">GND</text>
<text x="152.3" y="136.1">GND</text>
<text x="27.6" y="139.3">J5</text>
<text x="50" y="142.5">100R</text>
<text x="95.9" y="139.3">MAX31865</text>
<text x="105.8" y="141.9">J11</text>
<text x="268.4" y="140.6">J14</text>
<text x="25.4" y="148.1" transform="rotate(-90 25.4 148.1)">FLOW2</text>
<text x="44.6" y="147.6">C2</text>
<text x="50.9" y="147.6">R8</text>
<text x="77" y="148.8">+3.3V</text>
<text x="255.8" y="149.5">GND</text>
<text x="259.8" y="146.9">BOILER_SSR</text>
<text x="27.6" y="154.6">J6</text>
<text x="44.8" y="150.1">10n</text>
<text x="83.4" y="154.6">FB1</text>
<text x="41.9" y="157.9" transform="rotate(-90 41.9 157.9)">10k</text>
<text x="47" y="157.6" transform="rotate(-90 47 157.6)">R6</text>
<text x="49.5" y="157.9" transform="rotate(-90 49.5 157.9)">10k</text>
<text x="54.6" y="157.6" transform="rotate(-90 54.6 157.6)">R7</text>
<text x="84.9" y="157.1">Ferrite</text>
<text x="25.4" y="165.6" transform="rotate(-90 25.4 165.6)">PRESSURE1</text>
<text x="88.8" y="163.4">GND</text>
<text x="182.2" y="162.8">GND</text>
<text x="27.6" y="169.2">J7</text>
<text x="41.3" y="171.9" transform="rotate(-90 41.3 171.9)">10k</text>
<text x="46.4" y="171.6" transform="rotate(-90 46.4 171.6)">R5</text>
<text x="77.3" y="176.1">10k</text>
<text x="93.6" y="178.7">J19</text>
<text x="25.4" y="180.9" transform="rotate(-90 25.4 180.9)">PRESSURE2</text>
<text x="77.1" y="181.2">R26</text>
<text x="94" y="181.2">Water Level</text>
<text x="83.8" y="188.8">GND</text>
<text x="34.2" y="194.6">GND</text>
</g>
<g font-size="1.8" fill="#0000c2">
<text x="27.9" y="18.9">MP001801</text>
<text x="34.9" y="24.3">VCC</text>
<text x="34.9" y="26.4">GND</text>
<text x="34.9" y="28.4">DIN</text>
<text x="199.4" y="26.4">VTX-215-005-003</text>
<text x="199.4" y="28.5">MP-LS05-13B03R3</text>
<text x="205.1" y="24.7">SMPS</text>
<text x="243.2" y="27.8">MOR03SJ0150A19</text>
<text x="34.9" y="30.5">CLK</text>
<text x="34.9" y="32.5">CS</text>
<text x="34.9" y="34.5">DC</text>
<text x="155.6" y="34.2">1A</text>
<text x="260.3" y="31">3404.2416.11</text>
<text x="34.9" y="36.6">RST</text>
<text x="34.9" y="38.6">BL</text>
<text x="34.9" y="52.3">VCC</text>
<text x="34.9" y="54.3">GND</text>
<text x="34.9" y="56.4">DIN</text>
<text x="34.9" y="58.4">CLK</text>
<text x="34.9" y="60.4">CS</text>
<text x="34.9" y="62.5">DC</text>
<text x="34.9" y="64.5">RST</text>
<text x="34.9" y="66.6">BL</text>
<text x="144.1" y="70.4">IO39</text>
<text x="144.1" y="67.8">IO36</text>
<text x="102.7" y="73.3">IO4 TOUCH0</text>
<text x="191.1" y="85">DNP</text>
<text x="109.2" y="119.9">IN ONLY</text>
<text x="102.3" y="145">RDY</text>
<text x="103.1" y="149.1">SDI</text>
<text x="103.6" y="147">CS</text>
<text x="102.2" y="151.1">SDO</text>
<text x="102.4" y="153.2">CLK</text>
<text x="102.9" y="155.2">3V3</text>
<text x="102.1" y="157.2">GND</text>
<text x="103.6" y="159.3">VN</text>
<text x="101.1" y="164.4">Module</text>
</g>
<g font-size="1.8" fill="#a90000">
<text x="46.5" y="22.2">1</text>
<text x="46.5" y="24.8">2</text>
<text x="46.5" y="27.3">3</text>
<text x="46.5" y="29.8">4</text>
<text x="76.3" y="27.3">1</text>
<text x="76.3" y="29.8">2</text>
<text x="46.5" y="32.4">5</text>
<text x="46.5" y="34.9">6</text>
<text x="81" y="31.9" transform="rotate(-90 81 31.9)">3</text>
<text x="87.1" y="34.9">1</text>
<text x="144.9" y="34.9">1</text>
<text x="200.2" y="34.9">6</text>
<text x="215.4" y="34.9">1</text>
<text x="46.5" y="37.5">7</text>
<text x="46.5" y="40">8</text>
<text x="81" y="39.5" transform="rotate(-90 81 39.5)">2</text>
<text x="144.9" y="37.5">2</text>
<text x="215.4" y="38.7">3</text>
<text x="275.1" y="37.5">1</text>
<text x="275.1" y="40">2</text>
<text x="215.4" y="45.1">2</text>
<text x="275.1" y="42.5">3</text>
<text x="275.1" y="47">1</text>
<text x="46.5" y="50.2">1</text>
<text x="46.5" y="52.7">2</text>
<text x="200.2" y="48.9">5</text>
<text x="215.4" y="48.9">4</text>
<text x="275.1" y="50.2">1</text>
<text x="275.1" y="53.3">1</text>
<text x="46.5" y="55.2">3</text>
<text x="46.5" y="57.8">4</text>
<text x="114.7" y="59.2" transform="rotate(-90 114.7 59.2)">2</text>
<text x="46.5" y="60.3">5</text>
<text x="46.5" y="62.9">6</text>
<text x="46.5" y="65.4">7</text>
<text x="100" y="62.2">25</text>
<text x="100" y="64.8">35</text>
<text x="128.4" y="62.2">3</text>
<text x="46.5" y="67.9">8</text>
<text x="100" y="69.8">34</text>
<text x="100" y="67.3">24</text>
<text x="128.4" y="67.3">4</text>
<text x="128.4" y="69.8">5</text>
<text x="202.7" y="69.8">2</text>
<text x="217.9" y="69.8">8</text>
<text x="261.8" y="69.2">1</text>
<text x="100" y="74.9">29</text>
<text x="100" y="77.5">14</text>
<text x="100" y="72.4">26</text>
<text x="202.7" y="77.5">1</text>
<text x="217.9" y="77.5">5</text>
<text x="217.9" y="74.9">6</text>
<text x="261.8" y="74.9">1</text>
<text x="261.8" y="77.5">2</text>
<text x="100" y="82.5">13</text>
<text x="100" y="80">16</text>
<text x="31.3" y="88.3">1</text>
<text x="100" y="85.1">23</text>
<text x="100" y="87.6">27</text>
<text x="31.3" y="90.8">2</text>
<text x="100" y="95.2">31</text>
<text x="100" y="90.2">28</text>
<text x="100" y="92.7">30</text>
<text x="127.9" y="92.7">21</text>
<text x="127.9" y="95.2">22</text>
<text x="202.1" y="92.7">2</text>
<text x="217.3" y="92.7">8</text>
<text x="261.8" y="92.1">1</text>
<text x="100" y="97.8">33</text>
<text x="100" y="100.3">36</text>
<text x="127.9" y="97.8">17</text>
<text x="127.9" y="100.3">18</text>
<text x="202.1" y="100.3">1</text>
<text x="217.3" y="100.3">5</text>
<text x="217.3" y="97.8">6</text>
<text x="261.8" y="97.8">1</text>
<text x="261.8" y="100.3">2</text>
<text x="31.3" y="102.2">1</text>
<text x="31.3" y="104.8">2</text>
<text x="100" y="105.4">10</text>
<text x="100" y="107.9">11</text>
<text x="100" y="102.9">37</text>
<text x="127.9" y="105.4">19</text>
<text x="127.9" y="102.9">20</text>
<text x="100" y="110.5">12</text>
<text x="100.5" y="113">8</text>
<text x="31.3" y="114.9">1</text>
<text x="31.3" y="117.5">2</text>
<text x="100.5" y="118.1">6</text>
<text x="100.5" y="115.6">9</text>
<text x="100.5" y="120.6">7</text>
<text x="31.3" y="127.6">1</text>
<text x="31.3" y="130.2">2</text>
<text x="114.7" y="127.7" transform="rotate(-90 114.7 127.7)">1</text>
<text x="139.2" y="127.6">1</text>
<text x="139.2" y="130.2">2</text>
<text x="31.3" y="132.7">3</text>
<text x="31.3" y="135.2">4</text>
<text x="139.2" y="132.7">3</text>
<text x="139.2" y="135.2">4</text>
<text x="139.2" y="137.8">5</text>
<text x="31.3" y="141.6">1</text>
<text x="96.7" y="142.2">1</text>
<text x="139.2" y="140.3">6</text>
<text x="261.8" y="142.2">1</text>
<text x="261.8" y="139.7">2</text>
<text x="31.3" y="144.1">2</text>
<text x="31.3" y="146.7">3</text>
<text x="31.3" y="149.2">4</text>
<text x="96.7" y="144.8">2</text>
<text x="96.7" y="147.3">3</text>
<text x="96.7" y="149.9">4</text>
<text x="96.7" y="152.4">5</text>
<text x="96.7" y="154.9">6</text>
<text x="31.3" y="156.8">1</text>
<text x="31.3" y="159.4">2</text>
<text x="31.3" y="161.9">3</text>
<text x="96.7" y="157.5">7</text>
<text x="96.7" y="160">8</text>
<text x="183.9" y="156.3" transform="rotate(-90 183.9 156.3)">1</text>
<text x="191.5" y="156.3" transform="rotate(-90 191.5 156.3)">1</text>
<text x="199.1" y="156.3" transform="rotate(-90 199.1 156.3)">1</text>
<text x="206.8" y="156.3" transform="rotate(-90 206.8 156.3)">1</text>
<text x="31.3" y="164.5">4</text>
<text x="31.3" y="171.4">1</text>
<text x="31.3" y="174">2</text>
<text x="31.3" y="176.5">3</text>
<text x="31.3" y="179.1">4</text>
<text x="87.1" y="177.8">1</text>
<text x="87.1" y="180.3">2</text>
</g>
<g font-size="1.8" fill="#0f0f0f">
<text x="48.9" y="29.7">SCLK</text>
<text x="48.9" y="27.2">MOSI</text>
<text x="48.9" y="32.3">LCDL_CS</text>
<text x="48.9" y="34.8">LCD_DC</text>
<text x="87.1" y="34.9">1 LCD_BL</text>
<text x="170.2" y="34.8">3.3V</text>
<text x="48.9" y="39.9">LCD_BL</text>
<text x="267.3" y="39.9">N</text>
<text x="267.3" y="37.4">L</text>
<text x="267.3" y="42.4">E</text>
<text x="259.4" y="51" transform="rotate(-90 259.4 51)">L_FUSED</text>
<text x="48.9" y="57.7">SCLK</text>
<text x="48.9" y="55.1">MOSI</text>
<text x="48.9" y="62.8">LCD_DC</text>
<text x="48.9" y="60.2">LCDR_CS</text>
<text x="90.8" y="64.7">TX0</text>
<text x="90.8" y="62.1">BOOT</text>
<text x="139.8" y="62.1">EN</text>
<text x="48.9" y="67.8">LCD_BL</text>
<text x="89.9" y="67.2">OUT_PUMP24</text>
<text x="90.8" y="69.7">RX0</text>
<text x="177.2" y="69.7">OUT_FILL</text>
<text x="83.8" y="72.3">IN_WATER_LEVEL 26</text>
<text x="91.4" y="74.8">I2C_SCL2</text>
<text x="95.2" y="77.4">MISO14</text>
<text x="224.8" y="74.8">FILL</text>
<text x="94.9" y="82.4">SCLK 13</text>
<text x="95.2" y="79.9">MOSI16</text>
<text x="90.8" y="87.5">IN_FLOW2</text>
<text x="90.8" y="85">IN_FLOW1</text>
<text x="177.8" y="85.6">IN_LEVER</text>
<text x="58" y="90.7">IN_LEVER</text>
<text x="90.2" y="90.1">OUT_HEAT 28</text>
<text x="91.4" y="95.1">I2C_SCL1</text>
<text x="92.2" y="92.6">I2C_SDA 30</text>
<text x="177.8" y="92.6">OUT_PUMP</text>
<text x="37.1" y="100.6" transform="rotate(-90 37.1 100.6)">3.3V_IO</text>
<text x="91" y="97.7">IN_LEVER 33</text>
<text x="91.2" y="100.2">OUT_FILL 36</text>
<text x="225.4" y="97.7">PUMP</text>
<text x="55.8" y="104.7">IN_POWER_BTN</text>
<text x="85.6" y="102.8">IN_POWER_BTN 37</text>
<text x="92.3" y="105.3">MAX_CS 10</text>
<text x="92.7" y="107.8">LCD_BL 11</text>
<text x="91.3" y="112.9">LCDR_CS 8</text>
<text x="92.5" y="110.4">LCD_DC 12</text>
<text x="85.3" y="118">IN_LOW_WATER 6</text>
<text x="91.5" y="115.5">LCDL_CS 9</text>
<text x="91" y="120.5">MAX_RDY 7</text>
<text x="57.7" y="130.1">IN_FLOW1</text>
<text x="143.9" y="135.2">RX0</text>
<text x="144.1" y="132.6">TX0</text>
<text x="144.9" y="137.7">EN</text>
<text x="86.6" y="142.1">MAX_RDY</text>
<text x="142.2" y="140.2">BOOT</text>
<text x="247.6" y="139.6">OUT_HEAT</text>
<text x="57.7" y="144">IN_FLOW2</text>
<text x="87.9" y="144.7">MAX_CS</text>
<text x="90.7" y="149.8">MISO</text>
<text x="90.7" y="147.2">MOSI</text>
<text x="90.4" y="152.3">SCLK</text>
<text x="52.7" y="161.8">I2C_SCL1</text>
<text x="53.5" y="159.3">I2C_SDA</text>
<text x="45.1" y="176.4">I2C_SCL2</text>
<text x="60.3" y="177.7">IN_WATER_LEVEL</text>
</g>
<g font-size=".7" fill="#840000">
<text x="208.8" y="76.7">ZCD</text>
<text x="208.2" y="99.6">ZCD</text>
</g>
</svg>
